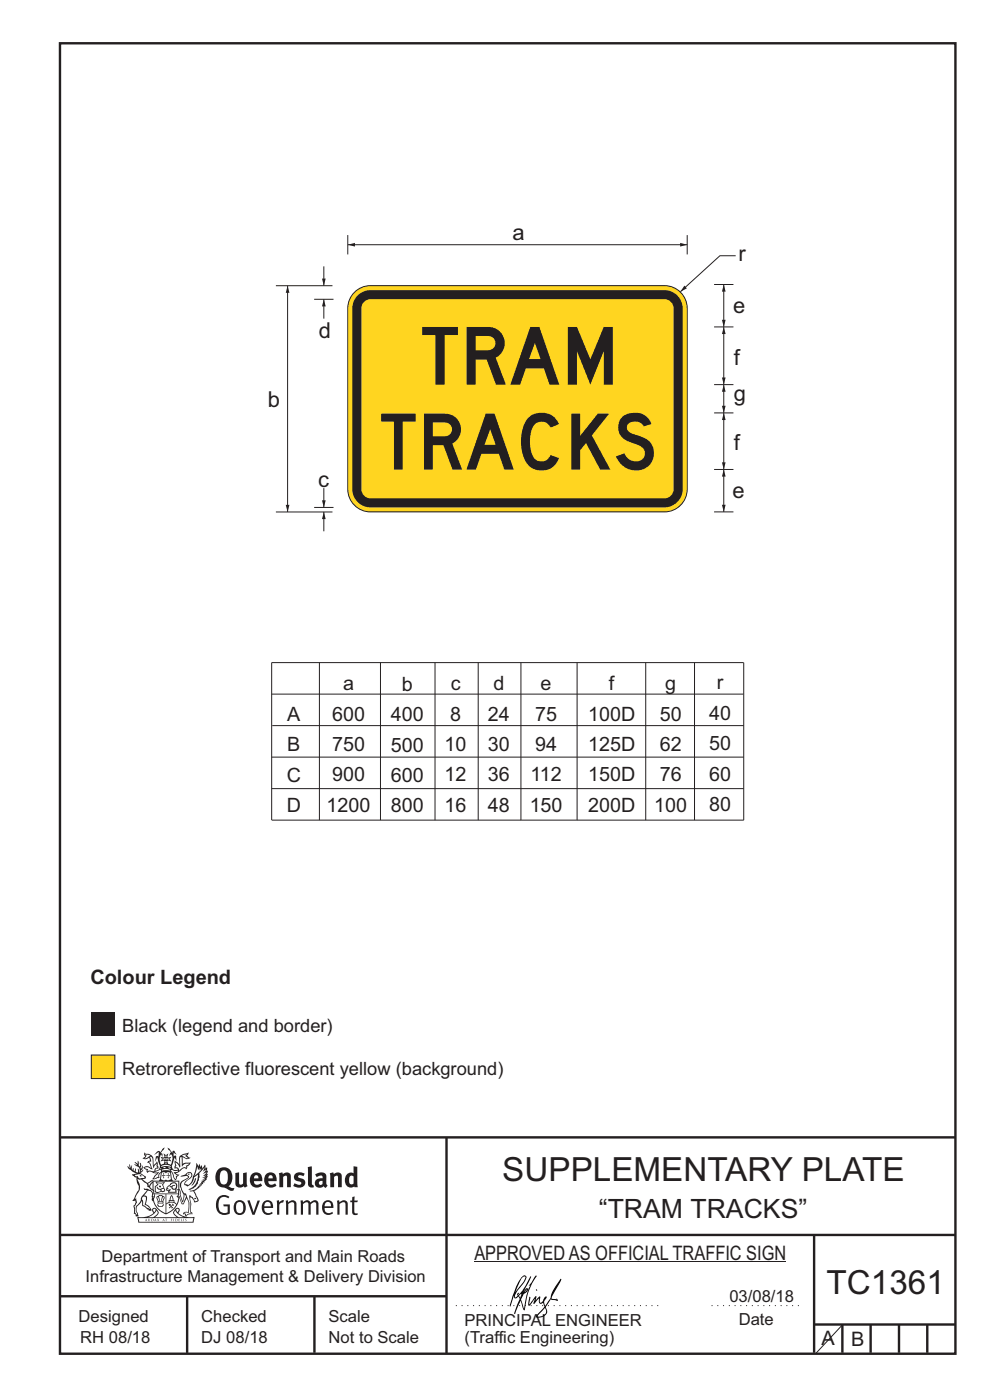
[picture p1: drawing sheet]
<svg xmlns="http://www.w3.org/2000/svg" width="210mm" height="297mm" viewBox="0 0 210 297" stroke-linecap="round" stroke-linejoin="round" font-family="sans-serif">
<path d="M12.7 9.2h190v278h-190zM12.7 262h190M12.7 275h82M39.7 275v12M66.7 275v12M172.7 262v25M172.7 281h30M178.7 281v6M184.7 281v6M190.7 281v6M196.7 281v6" fill="none" stroke="#231f20" stroke-width=".51"/>
<path d="M96.7 277h43.1M150.9 277h18.7" fill="none" stroke="#231f20" stroke-width=".21" stroke-dasharray=".2 1" stroke-linecap="butt"/>
<path d="M19.4 223.8h5v5h-5z" fill-rule="evenodd" fill="#ffd520" stroke="#231f20" stroke-width=".21"/>
<path d="M19.4 214.8h5v5h-5z" fill-rule="evenodd" fill="#231f20"/>
<path d="M74.9 62.3a4.8 4.8 0 0 1 3.7-1.7h62.4a4.8 4.8 0 0 1 4.8 4.8v38.4a4.8 4.8 0 0 1-4.8 4.8h-62.4a4.8 4.8 0 0 1-4.8-4.8v-38.4a4.8 4.8 0 0 1 1.1-3.1z" fill-rule="evenodd" fill="#ffd520" stroke="#231f20" stroke-width=".21"/>
<path d="M153.5 99.6v9" fill="none" stroke="#231f20" stroke-width=".21"/>
<g fill="#231f20">
<path d="M153.5 99.6l.4 1.5h-.8z"/>
<path d="M153.1 107.1h.8l-.4 1.5z"/>
</g>
<path d="M153.5 60.4v9" fill="none" stroke="#231f20" stroke-width=".21"/>
<g fill="#231f20">
<path d="M153.5 60.4l.4 1.5h-.8z"/>
<path d="M153.1 67.8h.8l-.4 1.6z"/>
</g>
<path d="M153.5 81.6v6" fill="none" stroke="#231f20" stroke-width=".21"/>
<g fill="#231f20">
<path d="M153.5 81.6l.4 1.5h-.8z"/>
<path d="M153.1 86.1h.8l-.4 1.5z"/>
</g>
<path d="M153.5 87.6v12" fill="none" stroke="#231f20" stroke-width=".21"/>
<g fill="#231f20">
<path d="M153.5 87.6l.4 1.5h-.8z"/>
<path d="M153.1 98.1h.8l-.4 1.5z"/>
</g>
<path d="M153.5 69.4v12.2" fill="none" stroke="#231f20" stroke-width=".21"/>
<g fill="#231f20">
<path d="M153.5 69.4l.4 1.5h-.8z"/>
<path d="M153.1 80.1h.8l-.4 1.5z"/>
</g>
<path d="M156.1 54.3h-3.4l-8.4 7.6M151.5 69.4h4.1M151.5 60.4h4.1M151.5 87.6h4.1M151.5 99.6h4.1M151.5 81.6h4.1M151.5 108.6h4.1" fill="none" stroke="#231f20" stroke-width=".21"/>
<g fill="#231f20">
<path d="M145.2 60.6l.5 .6-1.4 .7z"/>
<path d="M75.9 62.7a3.8 3.8 0 0 1 2.7-1.1h62.4a3.9 3.9 0 0 1 3.8 3.8v38.4a3.9 3.9 0 0 1-3.8 3.8h-62.4a3.9 3.9 0 0 1-3.9-3.8v-38.4a3.8 3.8 0 0 1 1.2-2.7z" fill-rule="evenodd"/>
</g>
<path d="M77.2 64l.9-.5h.5h62.4a1.93 1.93 0 0 1 1.9 1.9v38.4a1.93 1.93 0 0 1-1.9 1.9h-62.4a1.93 1.93 0 0 1-1.9-1.9v-38.4v-.5z" fill-rule="evenodd" fill="#ffd520"/>
<path d="M73.8 51.9h72" fill="none" stroke="#231f20" stroke-width=".21"/>
<g fill="#231f20">
<path d="M144.3 51.5l1.5 .4-1.5 .4z"/>
<path d="M73.8 51.9l1.5-.4v.8z"/>
</g>
<path d="M73.8 49.9v4.1M145.8 49.9v4.1M68.7 108.6v4.1" fill="none" stroke="#231f20" stroke-width=".21"/>
<path d="M68.7 108.6l.4 1.5h-.8z" fill="#231f20"/>
<path d="M68.7 63.5v4.1" fill="none" stroke="#231f20" stroke-width=".21"/>
<path d="M68.7 63.5l.4 1.5h-.8z" fill="#231f20"/>
<path d="M68.7 103.5v4.2" fill="none" stroke="#231f20" stroke-width=".21"/>
<path d="M68.3 106.1h.8l-.4 1.6z" fill="#231f20"/>
<path d="M68.7 56.5v4.1" fill="none" stroke="#231f20" stroke-width=".21"/>
<path d="M68.3 59.1h.8l-.4 1.5z" fill="#231f20"/>
<path d="M58.5 60.6h12M61 60.6v48M66.6 63.5h4.1M58.5 108.6h12M66.6 107.7h4.1" fill="none" stroke="#231f20" stroke-width=".21"/>
<g fill="#231f20">
<path d="M61 60.6l.4 1.5h-.8z"/>
<path d="M60.6 107.1h.8l-.4 1.5z"/>
</g>
<g fill="none" stroke="#231f20" stroke-width=".21">
<path d="M67.8 140.6v33.4M80.7 140.6v33.4M92.3 140.6v33.4M101.4 140.6v33.4M110.5 140.6v33.4M122.4 140.6v33.4M137 140.6v33.4M147.3 140.6v33.4M157.7 147.3h-100.1M157.7 140.6h-100.1v33.4M157.8 153.9h-100.1M157.8 140.6v33.4h-100.2"/>
<path d="M157.8 167.3h-100.2M157.8 160.6h-100.2M100.6 267.7h66.2"/>
</g>
<g fill="#231f20">
<path d="M47 248.4a2.55 2.55 0 0 0 0 2.7l.3 .2a.81 .81 0 0 0 1-1v-.5a1.04 1.04 0 0 0-1.1-1.5zM46.3 248.1a1.82 1.82 0 0 1 2.1-.2 1.82 1.82 0 0 1 .9 1.8 2.29 2.29 0 0 1-.8 2l.7 .3h.5l-.2 .6a2.87 2.87 0 0 1-2-.7 2.12 2.12 0 0 1-1.7-3.1z" fill-rule="evenodd"/>
<path d="M49.9 248.9l.8-.2v2a.46 .46 0 0 0 .3 .6 .46 .46 0 0 0 .6-.3v-2.1l.7-.2v2.4l.2 .5-.5 .3-.3-.3a1.02 1.02 0 0 1-1.2 .3 1.02 1.02 0 0 1-.6-1.1z" fill-rule="evenodd"/>
<path d="M54 249.5l-.1 .5h.9a.49 .49 0 0 0-.2-.6 .49 .49 0 0 0-.6 .1zM53.4 249.1a1.34 1.34 0 0 1 1.6-.2 1.34 1.34 0 0 1 .6 1.5v.2h-1.7a.77 .77 0 0 0 .5 .8 .77 .77 0 0 0 .9-.4l.3 .5a1.59 1.59 0 0 1-2 .2 1.59 1.59 0 0 1-.5-2.1z" fill-rule="evenodd"/>
<path d="M57 249.5l-.1 .5h1a.49 .49 0 0 0-.2-.6 .49 .49 0 0 0-.7 .1zM56.4 249.1a1.34 1.34 0 0 1 1.6-.2 1.34 1.34 0 0 1 .7 1.5v.2h-1.8a.77 .77 0 0 0 .5 .8 .77 .77 0 0 0 .9-.4l.4 .5a1.59 1.59 0 0 1-2.1 .2 1.59 1.59 0 0 1-.5-2.1z" fill-rule="evenodd"/>
<path d="M59.2 248.9l.7-.2 .1 .4a.95 .95 0 0 1 1-.3 .95 .95 0 0 1 .7 .8v2.3h-.8v-2.3a.46 .46 0 0 0-.8 .1v2.2h-.8z" fill-rule="evenodd"/>
<path d="M62.6 249.1a1.75 1.75 0 0 1 2-.1l-.2 .5-.6-.2a.43 .43 0 0 0-.6 .3l.4 .3a1.04 1.04 0 0 1 1.2 1.1 1.04 1.04 0 0 1-1.4 1l-1.2-.4 .3-.6 1 .4 .4-.4a.88 .88 0 0 0-1-.5l-.4-.2-.1-.4z" fill-rule="evenodd"/>
<path d="M65.3 247.6l.8-.2 .1 3.8 .3 .2 .1 .4a.88 .88 0 0 1-1 0 .88 .88 0 0 1-.3-1z" fill-rule="evenodd"/>
<path d="M67.8 250.6a.43 .43 0 0 0-.1 .7 .43 .43 0 0 0 .7-.1v-.7zM66.8 249.1a1.7 1.7 0 0 1 2.4 .1v1.9l.3 .4-.4 .5-.5-.4a1.03 1.03 0 0 1-1.7-.1 1.03 1.03 0 0 1 .8-1.5h.7v-.4a.8 .8 0 0 0-1.2 .1z" fill-rule="evenodd"/>
<path d="M70 248.9l.7-.2 .1 .4a.95 .95 0 0 1 1-.3 .95 .95 0 0 1 .7 .8v2.3h-.8v-2.3a.46 .46 0 0 0-.8 .1v2.2h-.8z" fill-rule="evenodd"/>
<path d="M74.3 249.5a1.48 1.48 0 0 0 0 1.7h.5l.2-.1v-1.5l-.3-.2zM75 247.4l.8 .1 .1 4.4h-.7l-.1-.2a1.26 1.26 0 0 1-1.4 0 1.26 1.26 0 0 1-.5-1.3 1.29 1.29 0 0 1 .4-1.4 1.29 1.29 0 0 1 1.4-.1z" fill-rule="evenodd"/>
<path d="M46.4 253.9a1.72 1.72 0 0 1 2.3 0l-.3 .3a1.24 1.24 0 0 0-1.4-.2 1.24 1.24 0 0 0-.6 1.4 1.49 1.49 0 0 0 1.2 1.9l.7-.1v-1.3h-.8l-.1-.4h1.3v1.9a1.93 1.93 0 0 1-2.2 0 1.93 1.93 0 0 1-.7-2.2l.2-.8z" fill-rule="evenodd"/>
<path d="M50.4 255.1a1.65 1.65 0 0 0 .2 2.2 .99 .99 0 0 0 1-1.4 .78 .78 0 0 0-.4-.8 .78 .78 0 0 0-.8 0zM50 254.9a1.33 1.33 0 0 1 1.6-.1 1.33 1.33 0 0 1 .5 1.4 1.31 1.31 0 0 1-1.3 1.6 1.31 1.31 0 0 1-1.2-1.6v-.6z" fill-rule="evenodd"/>
<path d="M52.5 254.7l.4-.1 .9 2.6 .8-2.5h.5l-1.1 3h-.5z" fill-rule="evenodd"/>
<path d="M56.3 255.2l-.2 .7h1.3a.7 .7 0 0 0-.3-.8 .7 .7 0 0 0-.8 .1zM55.9 255a1.22 1.22 0 0 1 1.5-.2 1.22 1.22 0 0 1 .5 1.5h-1.8a.93 .93 0 0 0 .5 1 .93 .93 0 0 0 1.1-.2l.2 .3a1.43 1.43 0 0 1-1.8 .1 1.43 1.43 0 0 1-.6-1.7z" fill-rule="evenodd"/>
<path d="M58.7 254.7l.4-.1 .1 .5 .4-.4 .6-.1-.2 .5a.66 .66 0 0 0-.8 .7v1.9h-.4z" fill-rule="evenodd"/>
<path d="M60.6 254.7l.4-.1 .1 .5a.94 .94 0 0 1 1-.5 .94 .94 0 0 1 .8 .8v2.3h-.5l-.1-2.5a.81 .81 0 0 0-1.2 .3v2.2h-.4z" fill-rule="evenodd"/>
<path d="M63.7 254.7l.5-.1 .1 .5 .4-.3a.78 .78 0 0 1 1.1 .3 .9 .9 0 0 1 1-.5 .9 .9 0 0 1 .8 .8v2.3h-.5l-.1-2.5a.67 .67 0 0 0-1.1 .3v2.2h-.5v-2.4l-.4-.3-.7 .4v2.3h-.5z" fill-rule="evenodd"/>
<path d="M69 255.2l-.1 .7h1.3a.7 .7 0 0 0-.3-.8 .7 .7 0 0 0-.9 .1zM68.7 255a1.22 1.22 0 0 1 1.5-.2 1.22 1.22 0 0 1 .5 1.5h-1.8a.93 .93 0 0 0 .4 1 .93 .93 0 0 0 1.2-.2l.1 .3a1.44 1.44 0 0 1-1.7 .1 1.44 1.44 0 0 1-.6-1.7z" fill-rule="evenodd"/>
<path d="M71.4 254.7l.5-.1 .1 .5a.94 .94 0 0 1 1-.5 .94 .94 0 0 1 .8 .8v2.3h-.5l-.1-2.5a.81 .81 0 0 0-1.2 .3v2.2h-.4z" fill-rule="evenodd"/>
<path d="M74.7 253.9l.5-.1v.9h.7l-.1 .3h-.6v2.2l.1 .2h.5l.1 .3a.75 .75 0 0 1-1.2-.6v-2.1h-.4v-.3h.4z" fill-rule="evenodd"/>
<path d="M30.8 244.9l1.1 .3-.9 .5h-.4l.6-.5zM31.8 245.4h.2a2.44 2.44 0 0 1 .4 1.9l.1 .5 .7-1-.1 .6 .3 .3a.57 .57 0 0 0-.6 .7l-1-.1-.5 .2 .2-.5-.8-.3 .7-.1 .9 .5 .1-.1-.6-1.3-.2-.2h.5zM30.7 244.4l-.1 .5 .2 .4-.6 .4a1.04 1.04 0 0 0 1.4-.1l.2 .6-.3 .1-.2 .4a.94 .94 0 0 1 .8 1.1l-.2-.1a1.16 1.16 0 0 0-1.5-.1l.3 .4 .4 .2 .1 .5 .2 .1 .1-.2a.94 .94 0 0 1 1.1 .2l.8 .1-1.2 1.2a1.13 1.13 0 0 0 1.2-.2l.4-.1-.1-.4 .5-.8a.83 .83 0 0 0-.6 1.1l-.3-.1-.7 .4 1.1-1.4-.5 .1-.5-.1 1.3-.5-.1-.1-.9 .4v-.3l.2-.2 .3 .1 .1-.3-.2-.4v-.6l-.1-.4-.7 1v-.7a1.42 1.42 0 0 0-1.6-1.8z" fill-rule="evenodd"/>
<path d="M38.5 245.2l.5-.2 .7-.1-.6 .3 .8 .5h-.3zM38.3 245.5l.2-.1 .1 2a1.69 1.69 0 0 1 1.6-.6l-.8 .5 .1 .5a1.1 1.1 0 0 0-1.5 .6l-.1-.5-.2-.2h-.5l.3-.4-.3-.7a1.42 1.42 0 0 1 .8 1.1l.2-.1zM37.1 246.2l.1 1-.2 .3 .1 .4h.5l.1 .2a.96 .96 0 0 1-1.1-.1l-.1 .1a1.06 1.06 0 0 0 1.3 .2v.1a.72 .72 0 0 1-1 .2l.3 .5 .6 .2-.4 .2-.1 .6-.2-.3-.4-1.1-.4-.4 .4 .9a1.54 1.54 0 0 0 .7 1.2l.2-.3a.58 .58 0 0 1 .4-.8l.2-.1h-.3l-.5-.3 .9-.5a.93 .93 0 0 1 1.2-.5v.2l.2-.2 .1-.5a.99 .99 0 0 0 .7-.8l-1.3 .1-.3 .2-.1-1.4 .9 .4 .9-.3h-.4l-.5-.4 .4-.7-.6 .2a1.46 1.46 0 0 0-1.4 2.1v.4l-.2-.4z" fill-rule="evenodd"/>
<path d="M35.6 248.9l.2 .1-.1 .3 .4 .1h-.4v.6l-.1-.6h-.3l.3-.1z" fill-rule="evenodd"/>
<path d="M34.6 248.9l.2 .1v.3l.3 .1h-.3l-.1 .6v-.6h-.4l.4-.1z" fill-rule="evenodd"/>
<path d="M34.3 248.8a.57 .57 0 0 1 .9 .2 .57 .57 0 0 1 .9-.2l.2 1.4h-.2a.57 .57 0 0 1-.9 0 .69 .69 0 0 1-1.1 0zM34.2 248.1l-.3 2.1-.2 .4h3l-.2-.4-.3-2.1h-.2v.2l-.8-.1-.8 .1v-.2z" fill-rule="evenodd"/>
<path d="M34.2 252.4a.3 .3 0 0 0 .6 0 .3 .3 0 0 0-.6 0zM33.3 250.9l.3 .3-.3 .4a.79 .79 0 0 0 0 1.3l.8-.2-.1-.3a.55 .55 0 0 1-.7-.6l.1-.1 .2 .3 .3 .2 .8-.2-.4-.7 .4-.4-.7 .2zM33 250.7l1.1 .2 .9-.2-.4 .6 .4 1.2a.56 .56 0 0 1-.8 .3l-.2 .1a.73 .73 0 0 1-.9 .1 .73 .73 0 0 1-.3-1v-.4l.6-.4z" fill-rule="evenodd"/>
<path d="M35.6 251.8l.7-.4a.58 .58 0 0 1 1-.1 .58 .58 0 0 1-.4 .9l-.3-.3a.43 .43 0 0 1 .6-.4 .57 .57 0 0 0-.8 .2l-.2-.1-.3 .1 .4 .2a.55 .55 0 0 0 .9 .4v.5h-1.3l.3-.4-.1-.1-.6 .1 .2-.3-.2-.1zM35.4 251.8l-.1 .2a.39 .39 0 0 0 .2 .6h.3l-.2 .4h1.9l-.1-.8a.86 .86 0 0 0-.1-1.3 .86 .86 0 0 0-1.3 .4z" fill-rule="evenodd"/>
<path d="M36 254.8h.8v.2h-.8zM36.4 253.8l.2 .8h-.4zM36.4 253.5l-.3 .5-.1 .6h-.2v.4l-.7 .4 .2 .1a1.48 1.48 0 0 1 2.1 .2l.2-.1-.6-.5v-.5h-.2l-.1-.6z" fill-rule="evenodd"/>
<path d="M35.8 255.4l.4 .1 .1 .3 .3-.2-.2-.2a.38 .38 0 0 1 .5 .5l-.2-.2-.3 .2 .3 .2-.3 .3-.1-.4-.4 .4-.1-.2 .4-.3-.1-.1-.2 .1z" fill-rule="evenodd"/>
<path d="M34.5 254h.2v.2l-.2 .6h-.2zM33.6 255.3h.9v.2a.55 .55 0 0 1-.8 .4v-.2l-.2-.1zM33.4 254h.2l.2 .8h-.2zM33.6 255l.8-.1 .1 .2h-.8zM33.8 253.7h.5l-.2 1.1h-.1zM33.3 253.8l-.1 .3 .3 1.1a.48 .48 0 0 0-.1 .6 .48 .48 0 0 0 .5 .2h.5a.49 .49 0 0 0 .2-.8l.3-1.1-.1-.3a1.42 1.42 0 0 0-1.5 0z" fill-rule="evenodd"/>
<path d="M33.7 251.5l.4 .1 .1 .3h-.3z" fill-rule="evenodd"/>
<path d="M41.3 250.1l.3-.2-.2 .8-.6 .8h-.2l.5-.7z" fill-rule="evenodd"/>
<path d="M39.7 249l.3-.2 .5 .2a.88 .88 0 0 1-.6 1.1 1.22 1.22 0 0 0-.8 1.3l.5 .2a.72 .72 0 0 0 .9-.4l.5-.8 .2-.6 .8-.6v.2a2.85 2.85 0 0 1-2 2.9l.1 .1a2.13 2.13 0 0 0 1.9-1.5v-.3a2.01 2.01 0 0 0 .3-1.7l1.1-1.3-.4 1 .7-.5-.7 1 .8-.4-.8 .8 .7-.2-.9 .6 .8-.1-.8 .4h.7l-.8 .3 .3 .2h-.4l.2 .3h-.4l.2 .3h-.4l.1 .2h-.1a2.16 2.16 0 0 1-2 1.1l.1 .2 .4-.1a.76 .76 0 0 1 .7 .8l.5 1.2-.6 .2a1.45 1.45 0 0 0-1.1-1.3l.2 1.8-.1 1.8 .4 .3a1.07 1.07 0 0 0-1.2 .4v-.3l-.5-.2a.87 .87 0 0 1 1.1-.1v-.7a4.4 4.4 0 0 0-.6-3.1l-.1-.3h-.2a2.16 2.16 0 0 1-.7-2.2l.3-.4 1.2-.7a.55 .55 0 0 0-.4-.8zM37.8 252.4a.76 .76 0 0 1 .3 1.1l.6 1.6 .4-1.7 .2 .1a.61 .61 0 0 1-.1 .9l-.3 .8-.2 .1-.7-1.6-.3 .1a1.18 1.18 0 0 0 .1-1.4zM41.8 247.5l.2 .7 .3-.5v.6l.4-.5a1.9 1.9 0 0 1-1.2 1.4l-.3 .3zM38.2 249.6l1.4-.2 .2 .2v.3l-.5 .2a1.26 1.26 0 0 0-.9 1.9l.2 .7a1.84 1.84 0 0 1 .1 2.1l-.4-1.4a.96 .96 0 0 0-.4-1.2l-.4 .2a.78 .78 0 0 1 0 1.3l.1 .3h.4l.4 1.1a.38 .38 0 0 0 .2 .4 .38 .38 0 0 0 .4-.1l.6-1.2a2.94 2.94 0 0 1 .4 2.5l-.1 .4h-.8l-.3 .4v.2l.4-.1 .1 .4 .2 .1a1.02 1.02 0 0 1 1.3-.5v-.4l-.3-.1 .1-1.8-.3-1.3h.1a1.14 1.14 0 0 1 .8 1 .63 .63 0 0 0 .8-.2 .63 .63 0 0 0-.2-.9l-.6-1.2 .9-.6 .2-.4h.3l-.1-.2h.4l-.1-.3h.3l-.1-.3 .5-.1-.2-.2 .6-.4v-.2h-.2l.4-.5h-.3l.3-.5-.4 .1 .4-.5v-.3l-.3 .2 .2-.7-.1-.2-.4 .3v-.8l-.6 .8-.2-.8-.2 .5-.3-.7-.1 .6-.5-.8-.1 1.4-.6 1.8a1.81 1.81 0 0 1-1 1.5l-.6-.2a1.75 1.75 0 0 1 1.1-1.2 .75 .75 0 0 0 .1-1.3 .75 .75 0 0 0-1.2 .4z" fill-rule="evenodd"/>
<path d="M41.2 254.1h.3l.2 .2-.4 .1z" fill-rule="evenodd"/>
<path d="M29.4 258.4h11.6l-.1 .8h-11.4zM31.3 258.2l.5-.1a2.48 2.48 0 0 0 1.4-1.3l.3 .5-.5 .6-.5 .3zM32.5 256.6l.3-.2 .2 .1-.3 .7zM37.2 256.8a2.65 2.65 0 0 0 1.8 1.4h-1.1l-.5-.3-.5-.6zM37.4 256.5l.2-.1 .3 .2-.3 .6zM29.2 258.2l.1 1.2h11.8l.2-1.1-.2-.1a4.1 4.1 0 0 1-3.3-.9l.3-.4-.1-.6a1.06 1.06 0 0 0-1.3 1l.2 .4 .6 .5h-4.7l.3-.1a.84 .84 0 0 0 .6-.8 .84 .84 0 0 0-.5-.8l-.3-.2h-.5l-.1 .6 .3 .4a4.2 4.2 0 0 1-3.4 .9z" fill-rule="evenodd"/>
<path d="M31 258.7l.1 .2h-.2zM31 258.5l-.3 .6 .4-.2 .2 .2z" fill-rule="evenodd"/>
<path d="M31.3 258.6h.3v.4a.25 .25 0 0 0 .2-.1 .25 .25 0 0 0-.1-.3h.1a.29 .29 0 0 1 0 .4 .29 .29 0 0 1-.4 0 .29 .29 0 0 1 0-.4z" fill-rule="evenodd"/>
<path d="M32.2 258.6a.22 .22 0 0 1 .3 .2 .22 .22 0 0 1-.3 .2zM32 258.6l.1 .4a.33 .33 0 0 0 .4 0 .33 .33 0 0 0 0-.4 .33 .33 0 0 0-.5 0z" fill-rule="evenodd"/>
<path d="M32.9 258.7l.1 .2h-.2zM32.9 258.5l-.2 .6 .3-.2 .2 .2z" fill-rule="evenodd"/>
<path d="M33.3 258.6h.2l.1 .1 .2-.1-.2 .2 .2 .3-.3-.3-.1 .3h-.1l.2-.3z" fill-rule="evenodd"/>
<path d="M34.7 258.7l.1 .2h-.2zM34.7 258.5l-.3 .6 .4-.2 .2 .2z" fill-rule="evenodd"/>
<path d="M35 258.5h.5l-.2 .1v.5h-.2l.1-.5z" fill-rule="evenodd"/>
<path d="M36.2 258.6l.3-.1-.1 .1v.2h.1h-.1v.3h-.2z" fill-rule="evenodd"/>
<path d="M36.7 258.6h.2v.5h-.2z" fill-rule="evenodd"/>
<path d="M37.3 258.6a.22 .22 0 0 1 .3 .2 .22 .22 0 0 1-.3 .2zM37.1 258.6v.4a.33 .33 0 0 0 .5 0 .33 .33 0 0 0 0-.4 .33 .33 0 0 0-.5 0z" fill-rule="evenodd"/>
<path d="M37.8 258.6l.4-.1-.2 .1v.2h.1h-.1v.2l.2 .1h-.4z" fill-rule="evenodd"/>
<path d="M38.4 258.6h.2l-.1 .4 .2 .1h-.3z" fill-rule="evenodd"/>
<path d="M38.9 258.6h.2v.5h-.2z" fill-rule="evenodd"/>
<path d="M39.3 258.6h.2h-.1l.2 .3-.2 .2-.1-.1v-.1l.2 .1z" fill-rule="evenodd"/>
<path d="M34.2 247.4a1.51 1.51 0 0 1 2 .2 2.67 2.67 0 0 0-2.1 0zM35.7 247.6l.4 .1 .1 .3-.4-.1zM34.6 247.6h.5l.1 .2h-.4zM34 247.8l.3 .2h-.3zM34.9 246.9l.3-.2 .3 .2zM34.9 245.6l.2 .1v.3h-.2zM35 245.1l.2 .2 .2-.2-.1 .3h-.2zM35.1 246.3h.2l.1 .4-.2-.2-.2 .2zM35.3 245.7l.2-.1v.4h-.2zM34.4 245.7h.3l.1 .3-.4 .1 .2-.2zM35.7 245.7h.3l-.2 .2 .2 .2-.4-.1zM32.7 244.9l1-.5-.1 1-.2-.2-.3 .2-.3 1.1 .5-1 .3 .9a1.84 1.84 0 0 1 .2 1.7l.4 .1a2.48 2.48 0 0 1 2.2 0l.2-.2-.2-.7 .7-1.8 .4 .7-.2-1-.2-.1-.2 .3v-.9l.6 .4-.6-.8-.3 .1-.1 .4-.5-.9-.5-.3 .2 .5 .6 .5-.5 .8 .4-.4a2.06 2.06 0 0 1 0 2.3l-.5-.2-.2-.6 .1-.1 .8 .2-.4-.5 .4-.5-.7 .2-.2-.2 .2-.7-.5 .4-.5-.4 .2 .7-.2 .2-.7-.2 .4 .5-.4 .5 .8-.2 .1 .1-.2 .6-.5 .2a2.02 2.02 0 0 1 0-2.2l.3 .5-.1-.7-.3-.1 .8-1.2-.4 .3-.5 .8-.2-.3a.8 .8 0 0 0-.8 .5z" fill-rule="evenodd"/>
<path d="M29.2 250.1l.3 .1a.61 .61 0 0 1 .8 .4l.3 .2a.8 .8 0 0 1 .6 1l.4 .1 .5 .5a1 1 0 0 1 .5 1.1l-.1 .7v-.5h-.1a.96 .96 0 0 0-.8-1.3l-.2-.2h-.7l-.1-.1-.1 .1 .1 .3h.6l-1.2 1.3-.2 1-.4 .6a1.33 1.33 0 0 0-.5 1.8l.2 .5a1.26 1.26 0 0 1-.5-1.5l-.1-.3a1.56 1.56 0 0 0 .4-1.7l-.3 .2 .2-.5a3.2 3.2 0 0 0 .7-3zM30.4 253.9h.4a2.06 2.06 0 0 1-.1 1.6l.7 .5 .4 .4-.6-.1-.8-.6-.1-.9a.51 .51 0 0 1 .1-.9zM28.6 249.3a1.52 1.52 0 0 1 2.1 .5l-1.1 .2-.2-.1-.1-.4h-.5zM27.5 247v.8l-.3-.4h-.1a3.1 3.1 0 0 0 1.9 1.6l-1 .1 .5 .6 .5 .1 .1 1.1a1.84 1.84 0 0 1-.3 2.5l-.4 .9-.3 .4 .2 .1 .4-.1 .1 .4-.2 .5-.3 .2 .1 1.7h.2l.3 .5 .1 .1 .4-.1-.1-.5a1.3 1.3 0 0 1-.1-1.7l.9-1 .1 1.1 .6 .2 .5 .5 .1-.1 .2 .3h.5a1.85 1.85 0 0 0-1.2-1.4l.1-.3a1.39 1.39 0 0 0 0-1.4l-.5-.1 .5-.5a.66 .66 0 0 1 .9-.4 .66 .66 0 0 1 .3 .9l-.1 .4 .2-.1v.2l-.1 .3 .2 .5 .1-.3a2.24 2.24 0 0 0 .1-2.2 .73 .73 0 0 1-.7-.7 .73 .73 0 0 1 .6-.7v-.2a.94 .94 0 0 0-.9 .8 .48 .48 0 0 1-.1-.6 .48 .48 0 0 1 .5-.2l.5-.3a.51 .51 0 0 0-.8 .2l-.5 .2-1-.8h.6l.2-.5-1.2-.7 .5-.5v-.3l-.5 .4 .1-.2a.69 .69 0 0 0 .2-1v.4l-.2 .3v-1.1l-.3-.2 .1 .6-.1 .2-.4-1.3v.7l-.6-.4 .5 .7-.6-.2 .3 .3a1 1 0 0 1 .7 1.4l-.2-.8v.9l-.5-.2v-.8l-.2 .7-.2-.1-.1-.6-.2 .4-.2-.2 .1-.7-.2 .5z" fill-rule="evenodd"/>
<path d="M29.6 249.4l.2-.1 .3 .2z" fill-rule="evenodd"/>
<path d="M32.4 250.5h5.6v2l-.2-.1v-1.7h-5.2v2.5h5.2v-.8l.1 .2-.1 1.1v-.3h-2.5v4a4.1 4.1 0 0 0 2.6-3.6l.1-.1a4 4 0 0 1-2.8 3.9 4.2 4.2 0 0 1-2.8-4.7l.1 1.2 .1-.1a3.8 3.8 0 0 0 2.5 3.4v-4h-2.5l-.2-.9z" fill-rule="evenodd"/>
<circle cx="40" cy="249.1" r=".17"/>
</g>
<g fill="#000001">
<path d="M111.6 273.7l.2-.2-.5 .7zM110.4 274.5l.3 .1-.3 .7-.3-.4zM110.9 270.9l.5-.1a9.3 9.3 0 0 1-2 3.2l-.1 .2 1-2.5zM110.6 271a14.7 14.7 0 0 0-2.2 4.9l-.3 1.2 .1 .1 .8-2.4a.42 .42 0 0 0 .2 .7 .42 .42 0 0 0 .6-.3l.2-.2 .2 .6-1.1 3.1h.2l1.1-2.8 .6 1.9 .2 .2 .2-.5a13.5 13.5 0 0 1 2-6.2l.5-.5-.2-.2-1.6 2.1 .4-.1a14.9 14.9 0 0 0-1.3 5.1l-.4-1.2a1.39 1.39 0 0 1 .2-1.8l.1-.2a.92 .92 0 0 0 .8-1.2 .75 .75 0 0 0-.7 .7l-.2 .2 1.6-3.4h-.1l-.4 .7a10.5 10.5 0 0 1-2.2 3.2l.2-.4a.32 .32 0 0 0-.4 .2 .32 .32 0 0 0 .1 .4l-.5 .4a3.2 3.2 0 0 1 1.1-2.3l.5-.6a2.49 2.49 0 0 0 .7-1.6l-.3-.2z" fill-rule="evenodd"/>
<path d="M115.6 277.5a1.15 1.15 0 0 1 .1 1.3 1.15 1.15 0 0 1-1.2 .5h-.5zM112.3 275.1l-.3 1.7 .3 .2 1.2-1.5-.3 1.1 1.1-1.2a.94 .94 0 0 0 .4 1.2l.5-.3 .3 .9-1.2 1.3a.98 .98 0 0 0-.5 1 1.9 1.9 0 0 0 2.3-1.3l-.1-.3a1.02 1.02 0 0 1 .3-1.4l.5-.9 1.5 .3-.2-.5v.3l-1.1-.2v-.2l2-3.6 .1-.3-.1-.1-1.8 2.7a6.6 6.6 0 0 1-1.5 3l-.2-.2a1.01 1.01 0 0 1 .4-1.4l.1-.2-.3-.2-.3 .5-.2 .5-.5 .4-.2-.4 .1-.9-.2-.1-.8 .9 .2-.9h-.1l-1.4 1.7 .2-1.4v-.1z" fill-rule="evenodd"/>
<path d="M113.7 273.5l.3 .3h-.3z" fill-rule="evenodd"/>
</g>
<path d="M178.8 281l-5.8 6.2" fill="none" stroke="#231f20" stroke-width=".21"/>
<path d="M12.7 241.3h190M94.7 241.4v45.8" fill="none" stroke="#231f20" stroke-width=".51"/>
<text font-size="17" fill="#231f20" x="89.2" y="81.6">TRAM</text>
<text font-size="16.5" fill="#231f20" x="80.5" y="99.6">TRACKS</text>
<g font-size="7.1" fill="#231f20">
<text x="106.5" y="250.5">SUPPLEMENTARY PLATE</text>
<text x="175.3" y="274.5">TC1361</text>
</g>
<text font-size="5.6" fill="#231f20" x="127" y="258.4">“TRAM TRACKS”</text>
<g font-size="4.7" fill="#231f20">
<text x="108.7" y="50.9">a</text>
<text x="156.7" y="55.3">r</text>
<text x="67.6" y="71.8">d</text>
<text x="155.5" y="66.4">e</text>
<text x="155.6" y="77.4">f</text>
<text x="56.8" y="86.3">b</text>
<text x="155.7" y="85.2">g</text>
<text x="155.6" y="95.4">f</text>
<text x="67.5" y="103.2">c</text>
<text x="155.4" y="105.7">e</text>
</g>
<g font-size="4.2" fill="#231f20">
<text x="72.8" y="146.4">a</text>
<text x="85.2" y="146.5">b</text>
<text x="95.6" y="146.4">c</text>
<text x="104.7" y="146.4">d</text>
<text x="114.7" y="146.4">e</text>
<text x="129.2" y="146.4">f</text>
<text x="141.1" y="146.4">g</text>
<text x="152.1" y="146.3">r</text>
<text x="60.9" y="152.9">A</text>
<text x="70.4" y="152.9">600</text>
<text x="82.9" y="153">400</text>
<text x="95.5" y="152.9">8</text>
<text x="103.5" y="152.9">24</text>
<text x="113.5" y="152.9">75</text>
<text x="124.7" y="152.9">100D</text>
<text x="139.9" y="152.9">50</text>
<text x="150.4" y="152.7">40</text>
<text x="60.9" y="159.4">B</text>
<text x="70.4" y="159.3">750</text>
<text x="82.9" y="159.4">500</text>
<text x="94.3" y="159.3">10</text>
<text x="103.5" y="159.3">30</text>
<text x="113.5" y="159.3">94</text>
<text x="124.7" y="159.3">125D</text>
<text x="139.9" y="159.3">62</text>
<text x="150.4" y="159.2">50</text>
<text x="60.8" y="165.9">C</text>
<text x="70.4" y="165.8">900</text>
<text x="82.9" y="165.9">600</text>
<text x="94.3" y="165.8">12</text>
<text x="103.5" y="165.8">36</text>
<text x="112.5" y="165.8">112</text>
<text x="124.7" y="165.8">150D</text>
<text x="139.9" y="165.8">76</text>
<text x="150.4" y="165.7">60</text>
<text x="60.8" y="172.3">D</text>
<text x="69.3" y="172.2">1200</text>
<text x="82.9" y="172.4">800</text>
<text x="94.3" y="172.2">16</text>
<text x="103.5" y="172.2">48</text>
<text x="112.4" y="172.2">150</text>
<text x="124.7" y="172.2">200D</text>
<text x="138.8" y="172.2">100</text>
<text x="150.4" y="172.1">80</text>
<text x="19.2" y="208.8">Colour Legend</text>
<text x="100.6" y="267.2">APPROVED AS OFFICIAL TRAFFIC SIGN</text>
<text x="174.3" y="285.4">A</text>
<text x="180.5" y="285.6">B</text>
</g>
<g font-size="3.9" fill="#231f20">
<text x="25.9" y="219">Black (legend and border)</text>
<text x="25.9" y="228.1">Retroreflective fluorescent yellow (background)</text>
</g>
<g font-size="3.5" fill="#231f20">
<text x="21.6" y="267.8">Department of Transport and Main Roads</text>
<text x="18.2" y="271.9">Infrastructure Management &amp; Delivery Division</text>
<text x="16.7" y="280.4">Designed</text>
<text x="42.7" y="280.4">Checked</text>
<text x="69.7" y="280.4">Scale</text>
<text x="98.5" y="281.3">PRINCIPAL ENGINEER</text>
<text x="154.7" y="276.2">03/08/18</text>
<text x="156.7" y="281">Date</text>
<text x="17" y="284.8">RH 08/18</text>
<text x="42.7" y="284.8">DJ 08/18</text>
<text x="69.7" y="285">Not to Scale</text>
<text x="98.5" y="284.8">(Traffic Engineering)</text>
</g>
</svg>
